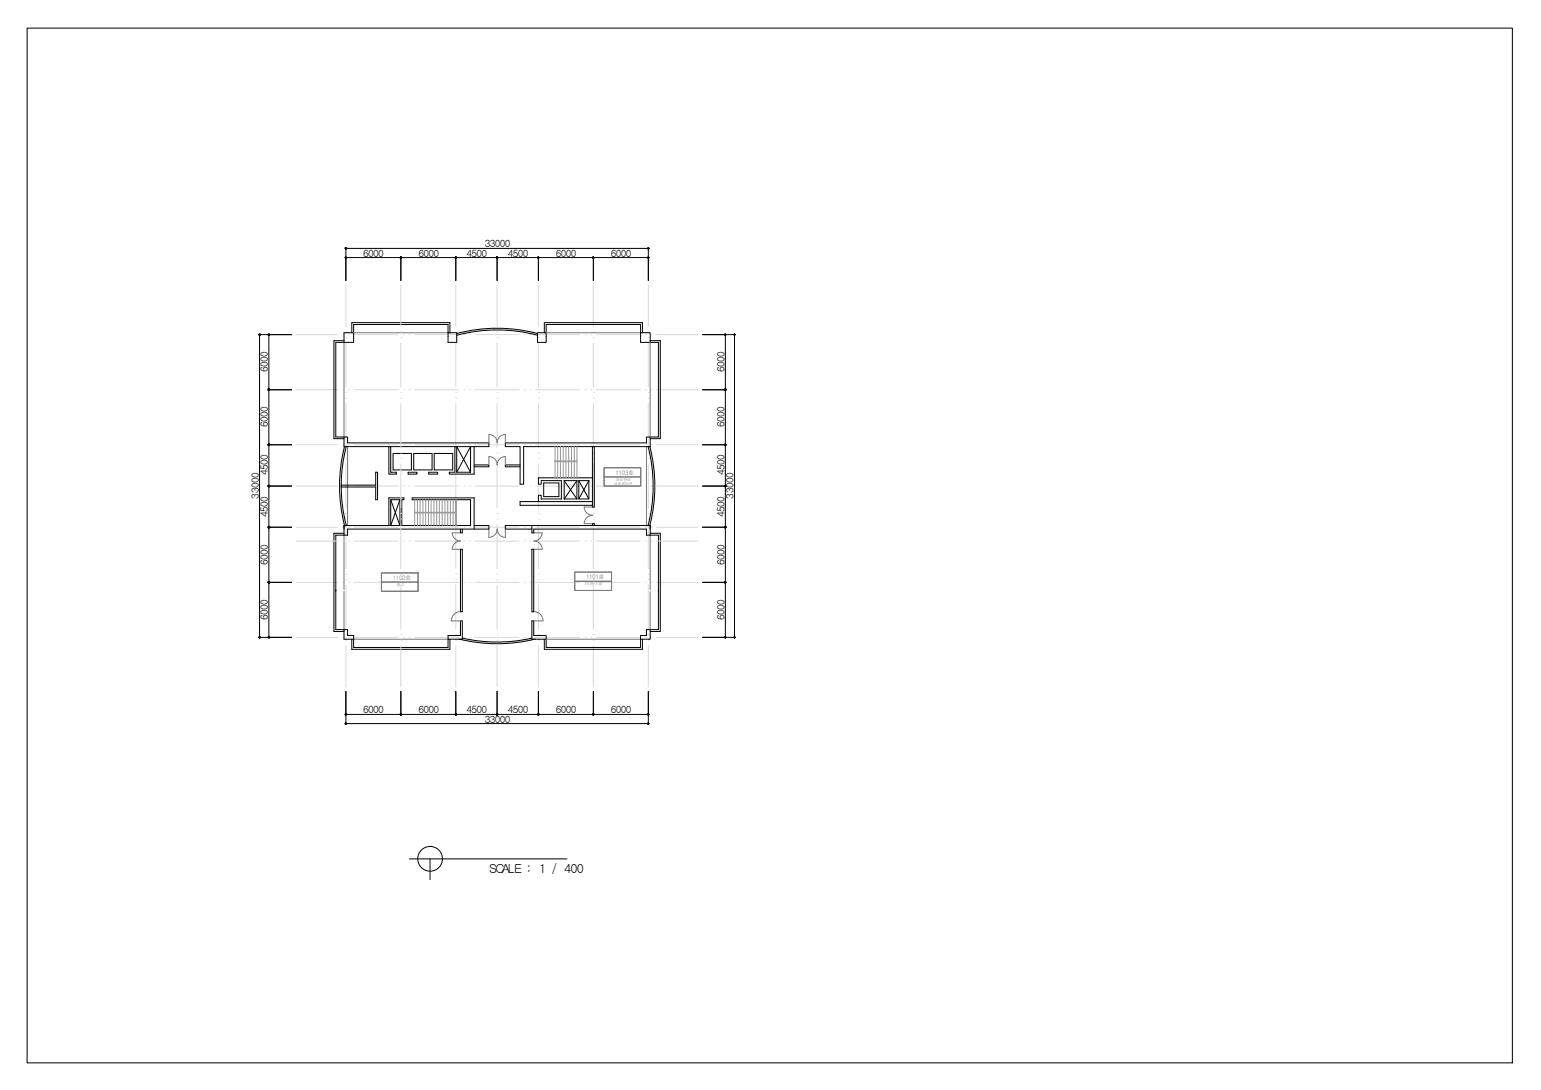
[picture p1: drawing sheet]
<svg xmlns="http://www.w3.org/2000/svg" width="420mm" height="297mm" viewBox="0 0 420 297" stroke-linecap="round" stroke-linejoin="round" font-family="sans-serif">
<!-- layer: CEN -->
<g fill="none" stroke="#d9d9d9" stroke-width=".27">
<path d="M94.3 77.7v11.2M109.3 77.7v11.2M124.3 77.7v11.2M135.5 77.7v11.2M146.8 77.7v11.2M161.8 77.7v11.2M176.8 77.7v11.2M80.8 91.2h11.2M93.5 91.2h.1M94.3 91.9h.1M94.3 90.5h.1M94.3 93.4v12.1"/>
<path d="M95 91.2h.1M96.5 91.2h12M109.3 91.9h.1M109.3 90.5h.1M109.3 93.4v12.1M110.1 91.2h.1M111.5 91.2h.1M113 91.2h12M124.3 91.9h.1M124.3 90.5h.1M124.3 93.4v12.1M126.5 91.2h.1"/>
<path d="M128 91.2h.1M129.5 91.2h12M133.3 89.7a46.4 46.4 0 0 0-9 1.5M134.8 89.7h.1M135.5 91.9h.1M135.5 90.5h.1M135.5 93.4v12.1M136.3 89.7h.1M137.8 89.7a46.4 46.4 0 0 1 9 1.5M143 91.2h.1M144.5 91.2h.1M146 91.2h12"/>
<path d="M146.8 91.9h.1M146.8 90.5h.1M146.8 93.4v12.1M159.5 91.2h.1M161 91.2h.1M161.8 91.9h.1M161.8 90.5h.1M161.8 93.4v12.1M162.5 91.2h12M176.1 91.2h.1M176.8 91.9h.1M176.8 90.5h.1"/>
<path d="M176.8 93.4v12.1M177.5 91.2h.1M179 91.2h11.3M80.8 106.2h11.2M93.5 106.2h.1M94.3 108.5h.1M94.3 106.9h.1M94.3 109.9v12.1M95 106.2h.1M96.5 106.2h12M109.3 108.5h.1M109.3 106.9h.1"/>
<path d="M109.3 109.9v12.1M110.1 106.2h.1M111.5 106.2h.1M113 106.2h12M124.3 108.5h.1M124.3 106.9h.1M124.3 109.9v12.1M126.5 106.2h.1M128 106.2h.1M129.5 106.2h12M135.5 108.5h.1M135.5 106.9h.1"/>
<path d="M135.5 109.9v12.1M143 106.2h.1M144.5 106.2h.1M146 106.2h12M146.8 108.5h.1M146.8 106.9h.1M146.8 109.9v12.1M159.5 106.2h.1M161 106.2h.1M161.8 108.5h.1M161.8 106.9h.1M161.8 109.9v12.1"/>
<path d="M162.5 106.2h12M176.1 106.2h.1M176.8 108.5h.1M176.8 106.9h.1M176.8 109.9v12.1M177.5 106.2h.1M179 106.2h11.3M80.8 121.2h11.2M80.8 132.5h11.2M92.8 131.7h.1M92.8 133.2h.1M92.9 134.7a39.2 39.2 0 0 0 1.4 9"/>
<path d="M93.5 121.2h.1M93.5 132.5h.1M94.3 140h.1M94.3 124.9h.1M94.3 123.4h.1M94.3 121.2a39.1 39.1 0 0 0-1.4 9M94.3 126.4v12M95 121.2h.1M95 132.5h.1M96.5 121.2h12M96.5 132.5h12M109.3 140h.1"/>
<path d="M109.3 124.9h.1M109.3 123.4h.1M109.3 126.4v12M110.1 121.2h.1M110.1 132.5h.1M111.5 121.2h.1M111.5 132.5h.1M113 121.2h12M113 132.5h12M124.3 140h.1M124.3 124.9h.1M124.3 123.4h.1"/>
<path d="M124.3 126.4v12M126.5 121.2h.1M126.5 132.5h.1M128 121.2h.1M128 132.5h.1M129.5 121.2h12M129.5 132.5h12M135.5 140h.1M135.5 124.9h.1M135.5 123.4h.1M135.5 126.4v12M143 121.2h.1"/>
<path d="M143 132.5h.1M144.5 121.2h.1M144.5 132.5h.1M146 121.2h12M146 132.5h12M146.8 140h.1M146.8 124.9h.1M146.8 123.4h.1M146.8 126.4v12M159.5 121.2h.1M159.5 132.5h.1M161 121.2h.1"/>
<path d="M161 132.5h.1M161.8 140h.1M161.8 124.9h.1M161.8 123.4h.1M161.8 126.4v12M162.5 121.2h12M162.5 132.5h12M176.1 121.2h.1M176.1 132.5h.1M176.8 140h.1M176.8 124.9h.1M176.8 123.4h.1"/>
<path d="M176.8 121.2a39.2 39.2 0 0 1 1.4 9M176.8 126.4v12M177.5 121.2h.1M177.5 132.5h.1M178.2 134.7a39.2 39.2 0 0 1-1.4 9M178.3 133.2h.1M178.3 131.7h.1M179 121.2h11.3M179 132.5h11.3M80.8 143.7h11.2M80.8 158.7h11.2M80.8 147.4h11.2"/>
<path d="M93.5 143.7h.1M93.5 158.7h.1M93.5 147.4h.1M94.3 157.9h.1M94.3 156.5h.1M94.3 141.4h.1M94.3 143v11.9M94.3 159.4v12.1M95 143.7h.1M95 158.7h.1M95 147.4h.1M96.5 143.7h12"/>
<path d="M96.5 158.7h12M96.5 147.4h12M109.3 157.9h.1M109.3 156.5h.1M109.3 141.4h.1M109.3 143v11.9M109.3 159.4v12.1M110.1 143.7h.1M110.1 158.7h.1M110.1 147.4h.1M111.5 143.7h.1M111.5 158.7h.1"/>
<path d="M111.5 147.4h.1M113 143.7h12M113 158.7h12M113 147.4h12M124.3 157.9h.1M124.3 156.5h.1M124.3 141.4h.1M124.3 143v11.9M124.3 159.4v12.1M126.5 143.7h.1M126.5 158.7h.1M126.5 147.4h.1"/>
<path d="M128 143.7h.1M128 158.7h.1M128 147.4h.1M129.5 143.7h12M129.5 158.7h12M129.5 147.4h12M135.5 157.9h.1M135.5 156.5h.1M135.5 141.4h.1M135.5 143v11.9M135.5 159.4v12.1M143 143.7h.1"/>
<path d="M143 158.7h.1M143 147.4h.1M144.5 143.7h.1M144.5 158.7h.1M144.5 147.4h.1M146 143.7h12M146 158.7h12M146 147.4h12M146.8 157.9h.1M146.8 156.5h.1M146.8 141.4h.1M146.8 143v11.9"/>
<path d="M146.8 159.4v12.1M159.5 143.7h.1M159.5 158.7h.1M159.5 147.4h.1M161 143.7h.1M161 158.7h.1M161 147.4h.1M161.8 157.9h.1M161.8 156.5h.1M161.8 141.4h.1M161.8 143v11.9M161.8 159.4v12.1"/>
<path d="M162.5 143.7h12M162.5 158.7h12M162.5 147.4h12M176.1 143.7h.1M176.1 158.7h.1M176.1 147.4h.1M176.8 157.9h.1M176.8 156.5h.1M176.8 141.4h.1M176.8 143v11.9M176.8 159.4v12.1M177.5 143.7h.1"/>
<path d="M177.5 158.7h.1M177.5 147.4h.1M179 143.7h11.3M179 158.7h11.3M179 147.4h11.3M80.8 173.7h11.2M93.5 173.7h.1M94.3 174.5h.1M94.3 172.9h.1M94.3 175.9v11.3M95 173.7h.1M96.5 173.7h12"/>
<path d="M109.3 174.5h.1M109.3 172.9h.1M109.3 175.9v11.3M110.1 173.7h.1M111.5 173.7h.1M113 173.7h12M124.3 174.5h.1M124.3 172.9h.1M124.3 173.7a39.1 39.1 0 0 0 9 1.4M124.3 175.9v11.3M126.5 173.7h.1M128 173.7h.1"/>
<path d="M129.5 173.7h12M134.8 175.2h.1M135.5 174.5h.1M135.5 172.9h.1M135.5 175.9v11.3M136.3 175.2h.1M143 173.7h.1M144.5 173.7h.1M146 173.7h12M146.8 174.5h.1M146.8 172.9h.1M146.8 173.7a39.1 39.1 0 0 1-9 1.4"/>
<path d="M146.8 175.9v11.3M159.5 173.7h.1M161 173.7h.1M161.8 174.5h.1M161.8 172.9h.1M161.8 175.9v11.3M162.5 173.7h12M176.1 173.7h.1M176.8 174.5h.1M176.8 172.9h.1M176.8 175.9v11.3M177.5 173.7h.1"/>
<path d="M179 173.7h11.3"/>
</g>
<!-- layer: WALL -->
<g fill="none" stroke="#000" stroke-width=".27">
<path d="M93.8 90.7h2.6v2.6h-2.6zM122.2 90.7h2.3v2.6h-2.3zM146.5 90.7h2.4v2.6h-2.4zM174.7 90.7h2.6v2.6h-2.6zM93.8 119.1h1v1.6h38.5v1h-39.5zM93 132.2h9.4v-3.5h.5v7.5h-.5v-3.5h-9.4zM106.5 136.2h2.5l-2.5 7zM106.5 136.2l2.5 7v-7M129.3 126.7h4v.5h-4M137.8 120.7h38.5v-1.6h1v2.6h-34.5v10.3h-1v-10.3h-4zM141.8 126.7h-4v.5h4M148.2 131.6h4.2v3.7h-4.2z"/>
<path d="M153.8 131h3.5M153.8 131v5M153.8 131l3.5 5M153.8 136h3.5M157.3 131v5M157.3 131l-3.5 5M157.8 131l2.8 5h-2.8l2.8-5M157.8 131h2.8M157.8 131v5M160.6 131v5M161.5 130.2h-14.7v1.8h.8v-1h5.5v5h-5.5v-1h-.8v1.7M161.5 136.7h-19.7v1h19.7"/>
<path d="M161.5 121.7v16.5h.5v-16.5M94.8 143.2h33.5v-7h-15.9v-.5h16.9v8.5M106 143.2v-7.5h4.1v.5h-.6v7M125.5 144.2v1h.6v-1M125.5 149.7h.6v17h-.6zM129.3 143.2h4v1h-38.5v1.6h-1v-2.6h1h-1v1M145 143.2v2h.5v-1h30.8v1.6h1v-2.6M145 149.7h.5v17h-.5zM161.5 143.2v-.5h.5v.5M177.3 143.2h-1h1v1M177.3 143.2h-39.5v1h7.2M91.6 160.7v.5"/>
<path d="M93.8 171.6h1v1.6h1.6v1h-2.6zM125.5 169.2h.6v5h-3.9v-1h3.3zM145 169.2h.5v4h3.4v1h-3.9zM174.7 173.2h1.6v-1.6h1v2.6h-2.6zM176.3 171.6v1.6M179.5 160.7v.5"/>
</g>
<!-- layer: WIN -->
<g fill="none" stroke="#000" stroke-width=".27">
<path d="M93.8 93.3h-2.2v25.8h2.2M93.8 92.8h-2.8v26.7h2.8M95.9 90.7v-2.8h26.8v2.8M96.4 90.7v-2.3h25.8v2.3M124.6 91.4a42.5 42.5 0 0 1 22 0M124.6 90.9a43 43 0 0 1 22 0M148.4 90.7v-2.8h26.8v2.8M148.9 90.7v-2.3h25.8v2.3M177.3 93.3h2.2v25.8h-2.2M177.3 92.8h2.7v26.7h-2.7M93.9 121.7a43 43 0 0 0 0 21.5M94.4 121.7a42.5 42.5 0 0 0 0 21.5"/>
<path d="M176.7 121.7a42.5 42.5 0 0 1 0 21.5M177.2 121.7a43 43 0 0 1 0 21.5M93.8 145.8h-2.2v25.8h2.2M93.8 145.3h-2.8v26.8h2.8M177.3 145.8h2.2v25.8h-2.2M177.3 145.3h2.7v26.8h-2.7M95.9 174.2v2.8h26.8v-2.8M96.4 174.2v2.2h25.8v-2.2M125.2 174.2a43 43 0 0 0 20.7 0M126.1 173.9a42.5 42.5 0 0 0 19 0M148.4 174.2v2.8h26.8v-2.8M148.9 174.2v2.2h25.8v-2.2"/>
</g>
<!-- layer: Z_INTERIOR -->
<path d="M93.8 93.3v25.8M96.4 90.7h26.3M148.9 90.7h25.8M177.3 93.3v25.8M94.8 121.7v21.5M176.3 121.7v21.5M93.8 145.8v14.9M177.3 145.8v14.9M93.8 161.2v10.4M96.4 174.2h25.8M148.9 174.2h25.8M177.3 161.2v10.4" fill="none" stroke="#757575" stroke-width=".27"/>
<!-- layer: عt0 -->
<path d="M106 121.7v7.5h2.1v-.5h-1.6v-7M106.2 121.7h.1M107.2 123.6h5v4.5h-5zM111.3 128.7h2.4v.5h-2.4zM112.8 123.6h5v4.5h-5zM116.9 128.7h2.4v.5h-2.4zM118.4 123.6h5v4.5h-5zM124 121.7v7h-1.5v.5h6.8v-7.5M124 121.7h.1M124.5 128.7l3.8-7v7l-3.8-7v7h3.8" fill="none" stroke="#000" stroke-width=".27"/>
<!-- layer: Ĳ -->
<g fill="none" stroke="#979797" stroke-width=".27">
<path d="M113.1 139.8h11.2M113.1 139.6h11.2M113.1 136.2v7M113.8 136.2v7M114.5 136.2v7M115.3 136.2v7M116.1 136.2v7M116.8 136.2v7M117.5 136.2v7M118.3 136.2v7M119.1 136.2v7M119.8 136.2v7"/>
<path d="M120.6 136.2v7M121.3 136.2v7M122.1 136.2v7M122.8 136.2v7M123.6 136.2v7M151.3 125.8h6M151.3 125.6h6M151.3 121.7v8.5M152 121.7v8.5M152.8 121.7v8.5M153.6 121.7v8.5M154.3 121.7v8.5"/>
<path d="M155.1 121.7v8.5M155.8 121.7v8.5M156.6 121.7v8.5M157.3 121.7v8.5M124.3 143.2v-7v7"/>
</g>
<!-- layer: DOOR -->
<g fill="none" stroke="#757575" stroke-width=".27">
<path d="M133.3 118.4v2.3M133.3 118.4a2.26 2.26 0 0 1 2.3 2.3M137.8 118.4v2.3M137.8 118.4a2.26 2.26 0 0 0-2.3 2.3M133.3 124.5v2.2M133.3 124.4a2.26 2.26 0 0 1 2.3 2.3M137.8 124.5v2.2M137.8 124.4a2.26 2.26 0 0 0-2.3 2.3M161.5 138.2h-2.2a2.26 2.26 0 0 0 2.3 2.2 2.26 2.26 0 0 0-2.3 2.3M125.5 145.2h-2.2a2.19 2.19 0 0 0 2.3 2.2 2.26 2.26 0 0 0-2.3 2.3h2.2M135.5 144.2a2.26 2.26 0 0 0 2.3 2.2M135.6 144.2a2.26 2.26 0 0 1-2.3 2.2v-2.2"/>
<path d="M137.8 144.2v2.2M145.5 149.7h2.3M145.5 145.2h2.3M147.8 145.2a2.26 2.26 0 0 1-2.3 2.2 2.19 2.19 0 0 1 2.3 2.3M159.3 142.7h2.2M125.6 166.7a2.52 2.52 0 0 0-2.6 2.5h2.5M145.5 166.7a2.52 2.52 0 0 1 2.6 2.5h-2.6"/>
</g>
<!-- layer: 亅 -->
<path d="M164.7 127.5h10v5h-10zM164.7 130h10M104 156.1h10v5h-10zM104 158.6h10M156.7 155.9h10v5h-10zM156.7 158.4h10" fill="none" stroke="#757575" stroke-width=".27"/>
<!-- layer: SHEET -->
<path d="M7.4 7.7h405v281.9h-405z" fill="none" stroke="#000" stroke-width=".27"/>
<!-- layer: DIM -->
<g fill="none" stroke="#000" stroke-width=".27">
<path d="M94.3 67.7v8.8M94.5 70.2h14.5M94.5 67.7h82M109.3 70.2v6.3M109.5 70.2h14.5M124.3 70.2v6.3M124.5 70.2h10.8M135.5 70.2v6.3M135.8 70.2h10.7M146.8 70.2v6.3M147.1 70.2h14.4M161.8 70.2v6.3"/>
<path d="M162 70.2h14.5M176.8 67.7v8.8M70.8 91.2h8.7M70.8 91.4v82M73.3 91.4v14.6M191.5 91.2h8.8M197.8 91.4v14.6M200.3 91.4v82M73.3 106.2h6.2M73.3 106.4v14.5M191.5 106.2h6.3M197.8 106.4v14.5"/>
<path d="M73.3 121.2h6.2M73.3 132.5h6.2M73.3 121.5v10.7M73.3 132.7v10.7M191.5 121.2h6.3M191.5 132.5h6.3M197.8 121.5v10.7M197.8 132.7v10.7M73.3 158.7h6.2M73.3 143.7h6.2M73.3 143.9v14.6M73.3 159v14.4"/>
<path d="M191.5 158.7h6.3M191.5 143.7h6.3M197.8 143.9v14.6M197.8 159v14.4M70.8 173.7h8.7M191.5 173.7h8.8M94.3 188.4v8.8M94.5 194.7h14.5M94.5 197.2h82M109.3 188.4v6.3M109.5 194.7h14.5M124.3 188.4v6.3"/>
<path d="M124.5 194.7h10.8M135.5 188.4v6.3M135.8 194.7h10.7M146.8 188.4v6.3M147.1 194.7h14.4M161.8 188.4v6.3M162 194.7h14.5M176.8 188.4v8.8M111.6 234.1h43M117.2 234.1v5.6"/>
<circle cx="117.3" cy="234" r="3.4"/>
</g>
<!-- layer: 0 -->
<g fill="#000" stroke="#000" stroke-width=".27">
<path d="M94.2 70.3l.1-.1zM94.2 67.8l.1-.1zM70.8 91.2l.1-.1zM73.2 91.3l.1-.1zM73.2 106.3l.1-.1zM73.4 106.1l-.1 .1zM197.9 106.1l-.1 .1zM73.2 121.3l.1-.1zM73.2 132.5h.1zM73.2 158.8l.1-.1zM73.2 143.8l.1-.1zM73.2 173.8l.1-.1z"/>
<path d="M94.2 194.8l.1-.1zM94.2 197.3l.1-.1z"/>
<path d="M94.2 70.1l.1 .1zM94.2 70.1l.1 .1z"/>
<path d="M94.2 67.6l.1 .1zM94.2 67.6l.1 .1z"/>
<path d="M70.8 91.2l.1 .1zM70.8 91.2l.1 .1z"/>
<path d="M73.2 91.1l.1 .1zM73.2 91.1l.1 .1z"/>
<path d="M73.2 106.1l.1 .1zM73.2 106.1l.1 .1z"/>
<path d="M73.2 106.1l.1 .1zM73.2 106.1l.1 .1z"/>
<path d="M197.7 106.1l.1 .1zM197.7 106.1l.1 .1z"/>
<path d="M197.7 106.1l.1 .1zM197.7 106.1l.1 .1z"/>
<path d="M73.2 121.1l.1 .1zM73.2 121.1l.1 .1z"/>
<path d="M73.2 132.4l.1 .1zM73.2 132.4l.1 .1z"/>
<path d="M73.2 121.1l.1 .1zM73.2 121.1l.1 .1z"/>
<path d="M73.2 132.4l.1 .1zM73.2 132.4l.1 .1z"/>
<path d="M73.2 158.6l.1 .1zM73.2 158.6l.1 .1z"/>
<path d="M73.2 143.6l.1 .1zM73.2 143.6l.1 .1z"/>
<path d="M73.2 158.6l.1 .1zM73.2 158.6l.1 .1z"/>
<path d="M73.2 143.6l.1 .1zM73.2 143.6l.1 .1z"/>
<path d="M70.8 173.7l.1 .1zM70.8 173.7l.1 .1zM70.8 173.7l.1-.1z"/>
<path d="M73.2 173.6l.1 .1zM73.2 173.6l.1 .1z"/>
<path d="M94.2 194.6l.1 .1zM94.2 194.6l.1 .1z"/>
<path d="M94.2 197.1l.1 .1zM94.2 197.1l.1 .1z"/>
</g>
<g fill="none" stroke="#000" stroke-width=".27">
<path d="M94.4 70.2h.1M94.4 67.7h.1M109 70.2h.2M109.4 70.2h.1M124 70.2h.1M124.4 70.2h.1M135.3 70.2h.1M135.7 70.2h.1M146.5 70.2h.2M146.9 70.2h.2M161.5 70.2h.2M161.9 70.2h.1"/>
<path d="M176.5 70.2h.1M176.5 67.7h.1M70.8 91.3v.1M73.3 91.3v.1M197.8 91.3v.1M200.3 91.3v.1M73.3 106v.1M73.3 106.3v.1M197.8 106v.1M197.8 106.3v.1M73.3 120.9v.2M73.3 121.3v.2"/>
<path d="M73.3 132.2v.1M73.3 132.6v.1M197.8 120.9v.2M197.8 121.3v.2M197.8 132.2v.1M197.8 132.6v.1M73.3 143.4v.2M73.3 143.8v.1M73.3 158.5v.1M73.3 158.8v.2M197.8 143.4v.2M197.8 143.8v.1"/>
<path d="M197.8 158.5v.1M197.8 158.8v.2M70.8 173.4v.2M73.3 173.4v.2M197.8 173.4v.2M200.3 173.4v.2M94.4 194.7h.1M94.4 197.2h.1M109 194.7h.2M109.4 194.7h.1M124 194.7h.1M124.4 194.7h.1"/>
<path d="M135.3 194.7h.1M135.7 194.7h.1M146.5 194.7h.2M146.9 194.7h.2M161.5 194.7h.2M161.9 194.7h.1M176.5 194.7h.1M176.5 197.2h.1"/>
</g>
<text font-size="3.4" x="133.4" y="237.8">SCALE : 1 / 400</text>
<g font-size="2.7">
<text x="99" y="69.9">6000</text>
<text x="114.1" y="69.9">6000</text>
<text x="127.2" y="69.9">4500</text>
<text x="132.2" y="67.4">33000</text>
<text x="138.5" y="69.9">4500</text>
<text x="151.5" y="69.9">6000</text>
<text x="166.6" y="69.9">6000</text>
<text x="73.1" y="101.4" transform="rotate(-90 73.1 101.4)">6000</text>
<text x="197.5" y="101.4" transform="rotate(-90 197.5 101.4)">6000</text>
<text x="73.1" y="116.4" transform="rotate(-90 73.1 116.4)">6000</text>
<text x="197.5" y="116.4" transform="rotate(-90 197.5 116.4)">6000</text>
<text x="73.1" y="129.5" transform="rotate(-90 73.1 129.5)">4500</text>
<text x="197.5" y="129.5" transform="rotate(-90 197.5 129.5)">4500</text>
<text x="70.6" y="135.8" transform="rotate(-90 70.6 135.8)">33000</text>
<text x="200" y="135.8" transform="rotate(-90 200 135.8)">33000</text>
<text x="73.1" y="140.8" transform="rotate(-90 73.1 140.8)">4500</text>
<text x="197.5" y="140.8" transform="rotate(-90 197.5 140.8)">4500</text>
<text x="73.1" y="153.9" transform="rotate(-90 73.1 153.9)">6000</text>
<text x="197.5" y="153.9" transform="rotate(-90 197.5 153.9)">6000</text>
<text x="73.1" y="168.9" transform="rotate(-90 73.1 168.9)">6000</text>
<text x="197.5" y="168.9" transform="rotate(-90 197.5 168.9)">6000</text>
<text x="99" y="194.4">6000</text>
<text x="114.1" y="194.4">6000</text>
<text x="127.2" y="194.4">4500</text>
<text x="132.2" y="196.9">33000</text>
<text x="138.5" y="194.4">4500</text>
<text x="151.5" y="194.4">6000</text>
<text x="166.6" y="194.4">6000</text>
</g>
<g font-size="1.7" fill="#757575">
<text x="167.8" y="129.3">1103호</text>
<text x="107.1" y="158">1102호</text>
<text x="159.8" y="157.8">1101호</text>
</g>
<g font-size="1" fill="#757575">
<text x="167.9" y="131">아이앤비</text>
<text x="167.4" y="132">코퍼레이션</text>
<text x="108.2" y="159.7">창고</text>
<text x="159.4" y="159.6">(주)벤스랩</text>
</g>
</svg>
